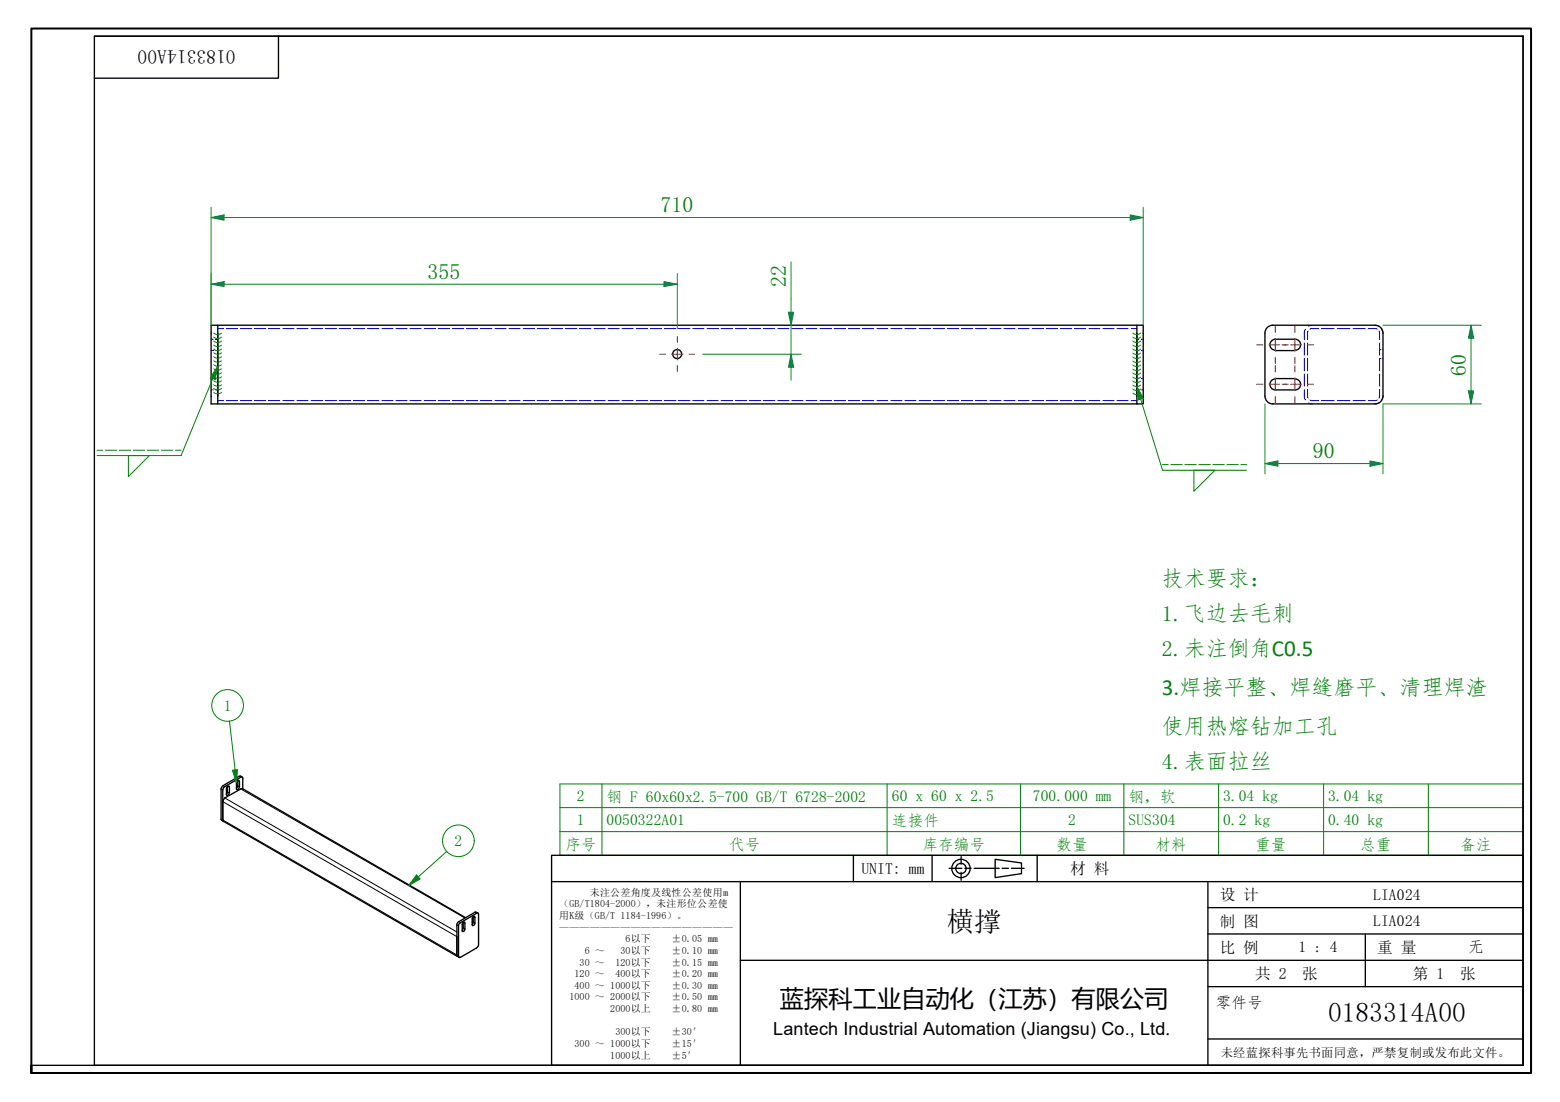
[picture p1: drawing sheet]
<svg xmlns="http://www.w3.org/2000/svg" width="297mm" height="210mm" viewBox="0 0 297 210" stroke-linecap="round" stroke-linejoin="round" font-family="sans-serif">
<g fill="none" stroke="#00f" stroke-width=".19">
<path d="M40.2 74.3h.4M40.2 72.1h.4M40.2 66.8h.4M40.2 64.6h.4M41 74.3h.5M41 72.1h.5M41 66.8h.5M41 64.6h.5M41.5 76.3h1M41.5 62.6h1M43.1 76.3h2.1M43.1 62.6h2.1"/>
<path d="M45.8 76.3h2.1M45.8 62.6h2.1M48.5 76.3h2.1M48.5 62.6h2.1M51.1 76.3h2.2M51.1 62.6h2.2M53.8 76.3h2.2M53.8 62.6h2.2M56.5 76.3h2.2M56.5 62.6h2.2M59.2 76.3h2.2M59.2 62.6h2.2"/>
<path d="M61.9 76.3h2.2M61.9 62.6h2.2M64.6 76.3h2.1M64.6 62.6h2.1M67.3 76.3h2.2M67.3 62.6h2.2M70 76.3h2.1M70 62.6h2.1M72.7 76.3h2.2M72.7 62.6h2.2M75.4 76.3h2.1M75.4 62.6h2.1"/>
<path d="M78 76.3h2.2M78 62.6h2.2M80.8 76.3h2.1M80.8 62.6h2.1M83.4 76.3h2.2M83.4 62.6h2.2M86.2 76.3h2.1M86.2 62.6h2.1M88.8 76.3h2.2M88.8 62.6h2.2M91.5 76.3h2.2M91.5 62.6h2.2"/>
<path d="M94.2 76.3h2.2M94.2 62.6h2.2M96.9 76.3h2.2M96.9 62.6h2.2M99.6 76.3h2.2M99.6 62.6h2.2M102.3 76.3h2.2M102.3 62.6h2.2M105 76.3h2.1M105 62.6h2.1M107.7 76.3h2.2M107.7 62.6h2.2"/>
<path d="M110.4 76.3h2.1M110.4 62.6h2.1M113.1 76.3h2.2M113.1 62.6h2.2M115.8 76.3h2.1M115.8 62.6h2.1M118.4 76.3h2.2M118.4 62.6h2.2M121.2 76.3h2.1M121.2 62.6h2.1M123.8 76.3h2.2M123.8 62.6h2.2"/>
<path d="M126.6 76.3h2.1M126.6 62.6h2.1M129.2 76.3h2.2M129.2 62.6h2.2M131.9 76.3h2.1M131.9 62.6h2.1M134.6 76.3h2.2M134.6 62.6h2.2M137.3 76.3h2.1M137.3 62.6h2.1M140 76.3h2.2M140 62.6h2.2"/>
<path d="M142.7 76.3h2.1M142.7 62.6h2.1M145.4 76.3h2.1M145.4 62.6h2.1M148.1 76.3h2.1M148.1 62.6h2.1M150.7 76.3h2.2M150.7 62.6h2.2M153.5 76.3h2.1M153.5 62.6h2.1M156.1 76.3h2.2M156.1 62.6h2.2"/>
<path d="M158.8 76.3h2.2M158.8 62.6h2.2M161.5 76.3h2.2M161.5 62.6h2.2M164.2 76.3h2.2M164.2 62.6h2.2M166.9 76.3h2.1M166.9 62.6h2.1M169.6 76.3h2.2M169.6 62.6h2.2M172.3 76.3h2.1M172.3 62.6h2.1"/>
<path d="M175 76.3h2.2M175 62.6h2.2M177.7 76.3h2.1M177.7 62.6h2.1M180.4 76.3h2.1M180.4 62.6h2.1M183.1 76.3h2.1M183.1 62.6h2.1M185.7 76.3h2.2M185.7 62.6h2.2M188.5 76.3h2.1M188.5 62.6h2.1"/>
<path d="M191.1 76.3h2.2M191.1 62.6h2.2M193.9 76.3h2.1M193.9 62.6h2.1M196.5 76.3h2.2M196.5 62.6h2.2M199.2 76.3h2.2M199.2 62.6h2.2M201.9 76.3h2.2M201.9 62.6h2.2M204.6 76.3h2.2M204.6 62.6h2.2"/>
<path d="M207.3 76.3h2.1M207.3 62.6h2.1M210 76.3h2.2M210 62.6h2.2M212.7 76.3h2.1M212.7 62.6h2.1M215.4 76.3h1.1M215.4 62.6h1.1M216.5 74.3h.4M216.5 72.1h.4M216.5 66.8h.4M216.5 64.6h.4"/>
<path d="M217.3 74.3h.4M217.3 72.1h.4M217.3 66.8h.4M217.3 64.6h.4M248.3 74.2a2.51 2.51 0 0 0 .2 2M248.3 65.3v2.4M248.3 68.2v2.4M248.3 71.2v2.4M248.5 62.7a2.51 2.51 0 0 0-.2 2M249 74.2v1.5l.1 .2M249 65.3v2.4M249 68.2v2.4"/>
<path d="M249 71.2v2.4M249.1 76.7l.8 .2M249.1 63l-.1 .2v1.5M249.4 76.2l.2 .1h1.5M249.9 61.9l-.8 .2M251.1 62.6h-1.5l-.2 .1M251.7 76.3h2.4M251.7 62.6h2.4M254.6 76.3h2.4M254.6 62.6h2.4M257.6 76.3h2.4M257.6 62.6h2.4"/>
<path d="M260.6 62.6h1.5l.2 .1M261.7 61.9l.9 .2M262.3 76.2l-.2 .1h-1.5M262.6 63l.1 1.7M262.6 76.7l-.9 .2M262.7 74.2l-.1 1.7M262.7 65.3v2.4M262.7 68.2v2.4M262.7 71.2v2.4M262.7 66.6h.2M262.7 68.3h.2M263.1 62.7l.2 .8"/>
<path d="M263.1 66.6h.2M263.1 68.3h.2M263.3 75.4l-.2 .8"/>
</g>
<g fill="none" stroke="#000" stroke-width=".25">
<path d="M40.2 61.9h1.3v15h-1.3zM41.5 76.9h175M41.5 61.9h175M216.5 61.9h1.2v15h-1.2zM242.3 76.9h19.5M242.3 61.9h19.5M242.3 61.9a1.49 1.49 0 0 0-1.4 1.6v11.9a1.49 1.49 0 0 0 1.4 1.5M242.8 64.6h3.8a1.05 1.05 0 0 1 1.1 1.1 1.05 1.05 0 0 1-1.1 1M242.8 72.1h3.8M242.8 66.8h3.8M242.9 72.2a1.05 1.05 0 0 0-1.1 1 1.05 1.05 0 0 0 1.1 1.1M242.9 64.6a1.05 1.05 0 0 0-1.1 1.1 1.05 1.05 0 0 0 1.1 1"/>
<path d="M246.6 72.2a1.05 1.05 0 0 1 1.1 1 1.05 1.05 0 0 1-1.1 1.1h-3.8M261.8 61.9a1.49 1.49 0 0 1 1.5 1.6v11.9a1.49 1.49 0 0 1-1.5 1.5M42.4 156.2l.2 .3M42.4 152.7l.4-.7 3.1-1.8h.3l42.4 24.6M42.4 156.2l.1 .2M42.5 156.4l44.6 25.8M43.2 149.8l.4-.1 .1 .2v1.1a.38 .38 0 0 1-.2 .4 .38 .38 0 0 1-.4 0v-1.3zM43.3 149.8v1.2l-.2 .3M45.3 148.7l.2-.1 .1 .2-.1 1.3a.26 .26 0 0 1-.2 .3 .26 .26 0 0 1-.3-.2v-1.2zM45.3 148.7v1l-.3 .4M46.2 148.1l-.4-.3-.3 .1-3.3 2-.1 .3v5.9l.4 .3M46.2 150.3v-2.2l-.1-.1-3.6 2-.1 .4v5.8"/>
<path d="M87.5 175.9l3.3-2 .3 .1v6.2l-.4 .4-3.2 1.8-.2-.1v-6.1zM88.1 175.7l.2-.1 .2 .1v1.2a.33 .33 0 0 1-.1 .4 .33 .33 0 0 1-.4 0v-1.4zM88.2 175.7v1.1l-.2 .4M89.9 175.5l.2 .1M90.1 174.6l.3-.1v.2v1.1a.33 .33 0 0 1-.1 .4 .33 .33 0 0 1-.4 0v-1.3zM90.1 175.6l-.2 .5M90.1 174.6v1M91 173.9l-.5-.2-3.3 1.9-.2 .4v6.1l.4 .2"/>
<circle cx="128.9" cy="67.4" r=".86"/>
</g>
<g fill="none" stroke="#000" stroke-width=".19">
<path d="M42.1 156.1l45.2 26M42.1 150.3l.3 .2M42.4 152.7l44.6 25.7M42.5 149.6l.3 .2M42.8 152l44.2 25.5M43.3 150.8l.4 .2M43.4 149.8l.3 .1M45.3 148.7l.3 .1M45.3 149.7l.3 .2M45.5 147.9l.3 .2M45.8 150.3l42.7 24.6M87 176.2l.3 .2"/>
<path d="M87.4 175.5l.3 .2M88.2 176.8l.3 .1M88.3 175.7l.2 .1M89.9 175.7l.2 .1M90.1 175.6l.3 .2M90.2 174.5l.2 .2M90.4 173.8l.3 .2"/>
</g>
<g fill="none" stroke="#008000" stroke-width=".19">
<path d="M40.7 63.4a1.11 1.11 0 0 0 1.5 0M40.7 64.2a1.11 1.11 0 0 0 1.5 0M40.7 65a1.11 1.11 0 0 0 1.5 0M40.7 65.7a1.11 1.11 0 0 0 1.5 0M40.7 66.5a1.11 1.11 0 0 0 1.5 0M40.7 67.2a1.11 1.11 0 0 0 1.5 0M40.7 68a1.11 1.11 0 0 0 1.5 0M40.7 68.7a1.11 1.11 0 0 0 1.5 0M40.7 69.5a1.11 1.11 0 0 0 1.5 0M40.7 70.2a1.11 1.11 0 0 0 1.5 0M40.7 71a1.11 1.11 0 0 0 1.5 0M40.7 71.8a1.11 1.11 0 0 0 1.5 0"/>
<path d="M40.7 72.5a1.11 1.11 0 0 0 1.5 0M40.7 73.3a1.11 1.11 0 0 0 1.5 0M40.7 74a1.11 1.11 0 0 0 1.5 0M40.7 74.7a1.11 1.11 0 0 0 1.5 0M215.7 63.4a1.11 1.11 0 0 0 1.5 0M215.7 64.2a1.11 1.11 0 0 0 1.5 0M215.7 65a1.11 1.11 0 0 0 1.5 0M215.7 65.7a1.11 1.11 0 0 0 1.5 0M215.7 66.5a1.11 1.11 0 0 0 1.5 0M215.7 67.3a1.11 1.11 0 0 0 1.5 0M215.7 68a1.11 1.11 0 0 0 1.5 0M215.7 68.8a1.11 1.11 0 0 0 1.5 0"/>
<path d="M215.7 69.5a1.11 1.11 0 0 0 1.5 0M215.7 70.3a1.11 1.11 0 0 0 1.5 0M215.7 71.1a1.11 1.11 0 0 0 1.5 0M215.7 71.8a1.11 1.11 0 0 0 1.5 0M215.7 72.6a1.11 1.11 0 0 0 1.5 0M215.7 73.3a1.11 1.11 0 0 0 1.5 0M215.7 74.1a1.11 1.11 0 0 0 1.5 0M215.7 74.9a1.11 1.11 0 0 0 1.5 0M106.6 158.4h183.4v-9.1h-183.4v13.6h183.4v-4.5M106.6 153.8h183.4M114.6 149.3v13.6M168.9 149.3v13.6"/>
<path d="M194.3 149.3v13.6M214 149.3v13.6M232 149.3v13.6M252 149.3v13.6M272 149.3v13.6"/>
</g>
<path d="M6 204.4v-1.5v1.5M6 202.9v-197.5h285.5v199h-285.5" fill="none" stroke="#000" stroke-width=".38"/>
<path d="M18 6.9h272v196h-272zM18 6.9h272M53 6.9v8h-35M290 6.9v196h-284" fill="none" stroke="#000" stroke-width=".25"/>
<g fill="none" stroke="#000" stroke-width=".25">
<path d="M105 162.9h185v40h-185zM105 167.9h185M141 167.9v35M162.5 162.9v5M177.5 162.9v5M180.7 165.4h2.4M183 163.2v1.4M183 166.2v1.5M183.7 165.4h1.2M185.5 165.4h4.7M189.5 163.7l5 .7v2l-5 .8zM190.8 165.4h1.2"/>
<path d="M192.6 165.4h2.4M197.5 162.9v5M230 167.9v35M230 177.9h60M230 172.9h60M260 177.9v10M291.5 162.9v41.5h-186.5M141 182.9h149M230 197.9h60M230 187.9h60"/>
<circle cx="183" cy="165.4" r="1.75"/>
<circle cx="183" cy="165.4" r=".98"/>
</g>
<path d="M280.1 74.5v2.4" fill="none" stroke="#00803f" stroke-width=".19"/>
<path d="M279.6 74.5h1l-.5 2.4z" fill="#00803f"/>
<path d="M279.6 74.5h1l-.5 2.4zM280.1 61.9v2.5" fill="none" stroke="#00803f" stroke-width=".19"/>
<path d="M280.1 61.9l.5 2.5h-1z" fill="#00803f"/>
<path d="M263.3 76.9h18.8M263.3 61.9h18.8M280.1 61.9l.5 2.5h-1zM280.1 64.4v10.1M260.9 88.3h2.4" fill="none" stroke="#00803f" stroke-width=".19"/>
<path d="M260.9 87.8l2.4 .5-2.4 .5z" fill="#00803f"/>
<path d="M240.9 88.3h2.4M260.9 87.8l2.4 .5-2.4 .5z" fill="none" stroke="#00803f" stroke-width=".19"/>
<path d="M240.9 88.3l2.4-.5v1z" fill="#00803f"/>
<path d="M240.9 76.9v13.4M263.3 76.9v13.4M240.9 88.3l2.4-.5v1zM243.3 88.3h17.6" fill="none" stroke="#00803f" stroke-width=".19"/>
<g fill="none" stroke="#f00" stroke-width=".19">
<path d="M239.3 73.2h1.2M239.3 65.7h1.2M241.6 73.2h2M241.6 65.7h2M242.8 62.1v1.2M242.8 64.5v2.4M242.8 68v1.3M242.8 69.6v1.2M242.8 72v2.4M242.8 75.5v1.2M244.1 73.2h1.2M244.1 65.7h1.2"/>
<path d="M245.7 73.2h2.1M245.7 65.7h2.1M246.6 62.1v1.2M246.6 64.5v2.4M246.6 68v1.3M246.6 69.6v1.2M246.6 72v2.4M246.6 75.5v1.2M249 73.2h1.1M249 65.7h1.1"/>
</g>
<path d="M79.6 167l-1.8 1.7" fill="none" stroke="#008000" stroke-width=".19"/>
<path d="M79.3 166.7l.7 .7-2.2 1.3z" fill="#008000"/>
<g fill="none" stroke="#008000" stroke-width=".19">
<path d="M44.8 146.7l.2 2.4M79.3 166.7l.7 .7-2.2 1.3zM85.1 162.2l-5.5 4.8"/>
<circle cx="87.3" cy="160.2" r="3"/>
</g>
<path d="M44.3 146.7l.9-.1-.2 2.5z" fill="#008000"/>
<g fill="none" stroke="#008000" stroke-width=".19">
<path d="M41.5 69.8l-1 2.3M43.7 137.3l1.1 9.4M44.3 146.7l.9-.1-.2 2.5z"/>
<circle cx="43.3" cy="134.4" r="3"/>
</g>
<path d="M41.5 69.8l-.5 2.5-.9-.4z" fill="#008000"/>
<path d="M40.5 72.1l-6 14.7h-16M41.5 69.8l-.5 2.5-.9-.4zM216.5 73.6l.7 2.4M18.5 85.8h1.1M20.1 85.8h2.1M22.7 85.8h2.2M24.4 86.8h4l-4 4zM25.4 85.8h2.2M28.1 85.8h2.1M30.7 85.8h2.2M33.4 85.8h1.1" fill="none" stroke="#008000" stroke-width=".19"/>
<path d="M216.5 73.6l1.2 2.3-1 .3z" fill="#008000"/>
<path d="M216.5 73.6l1.2 2.3-1 .3zM217.2 76l4.2 13.6h16M221.4 88.5h1M222.9 88.5h2.2M225.6 88.5h2.2M227.3 89.6h4l-4 4zM228.3 88.5h2.1M230.9 88.5h2.2M233.6 88.5h2.2M236.3 88.5h1.1" fill="none" stroke="#008000" stroke-width=".19"/>
<path d="M125.6 67.5h1.1M127.8 67.5h2.2M129 64.1v1.1M129 66.3v2.3M129 69.6v1.2M131.2 67.5h1.1" fill="none" stroke="#f00" stroke-width=".19"/>
<path d="M215.2 41.4h2.5" fill="none" stroke="#00803f" stroke-width=".19"/>
<path d="M215.2 40.9l2.5 .5-2.5 .5z" fill="#00803f"/>
<path d="M40.2 41.4h2.5M215.2 40.9l2.5 .5-2.5 .5z" fill="none" stroke="#00803f" stroke-width=".19"/>
<path d="M40.2 41.4l2.5-.5v1z" fill="#00803f"/>
<path d="M40.2 39.5v22.4M217.7 39.5v22.4M40.2 41.4l2.5-.5v1zM40.2 54.1h2.5M42.7 41.4h172.5" fill="none" stroke="#00803f" stroke-width=".19"/>
<path d="M40.2 54.1l2.5-.5v1z" fill="#00803f"/>
<path d="M40.2 54.1l2.5-.5v1zM126.4 54.1h2.6" fill="none" stroke="#00803f" stroke-width=".19"/>
<path d="M126.4 53.6l2.6 .5-2.6 .5z" fill="#00803f"/>
<path d="M40.2 52.1v9.8M42.7 54.1h83.7M126.4 53.6l2.6 .5-2.6 .5zM129 52.1v10.5M150.6 59.5v2.4" fill="none" stroke="#00803f" stroke-width=".19"/>
<path d="M150.1 59.5h1l-.5 2.4z" fill="#00803f"/>
<path d="M150.1 59.5h1l-.5 2.4zM150.6 67.5v2.4" fill="none" stroke="#00803f" stroke-width=".19"/>
<path d="M150.6 67.5l.5 2.4h-1z" fill="#00803f"/>
<path d="M150.6 49.9v9.6M133.8 67.5h18.8M150.6 67.5l.5 2.4h-1zM150.6 61.9v5.6M150.6 69.9v2.5" fill="none" stroke="#00803f" stroke-width=".19"/>
<g font-size="5.2">
<text x="180.3" y="177.3">横撑</text>
<text x="252.9" y="194.7">0183314A00</text>
</g>
<text font-size="4.6" x="148.5" y="191.9">蓝探科工业自动化（江苏）有限公司</text>
<text font-size="4.4" fill="#008000" x="221.2" y="132.4">3.焊接平整、焊缝磨平、清理焊渣</text>
<g font-size="4.2" fill="#008000">
<text x="125.8" y="40.4">710</text>
<text x="81.4" y="53.1">355</text>
<text x="149.6" y="54.6" transform="rotate(-90 149.6 54.6)">22</text>
<text x="279.1" y="71.5" transform="rotate(-90 279.1 71.5)">60</text>
<text x="250" y="87.3">90</text>
<text x="221.2" y="111.5">技术要求：</text>
<text x="221.2" y="118.3">1.飞边去毛刺</text>
<text x="221.2" y="125">2.未注倒角C0.5</text>
<text x="221.2" y="139.7">使用热熔钻加工孔</text>
<text x="221.2" y="146.5">4.表面拉丝</text>
</g>
<text font-size="3.7" x="44.8" y="9.6" transform="rotate(180 44.8 9.6)">0183314A00</text>
<text font-size="3.4" x="147.2" y="197.1">Lantech Industrial Automation (Jiangsu) Co., Ltd.</text>
<g font-size="3" fill="#008000">
<text x="42.6" y="135.4">1</text>
<text x="109.9" y="152.6">2</text>
<text x="115.5" y="152.8">钢 F 60x60x2.5-700 GB/T 6728-2002</text>
<text x="169.8" y="152.6">60 x 60 x 2.5</text>
<text x="196.7" y="152.6">700.000 mm</text>
<text x="214.9" y="152.8">钢，软</text>
<text x="232.9" y="152.6">3.04 kg</text>
<text x="252.9" y="152.6">3.04 kg</text>
<text x="86.6" y="161.1">2</text>
<text x="107.6" y="161.8">序号</text>
<text x="109.9" y="157.1">1</text>
<text x="115.5" y="157.1">0050322A01</text>
<text x="138.7" y="161.8">代号</text>
<text x="169.8" y="157.3">连接件</text>
<text x="175.6" y="161.9">库存编号</text>
<text x="201.2" y="161.8">数量</text>
<text x="203.4" y="157.1">2</text>
<text x="214.9" y="157.1">SUS304</text>
<text x="220" y="161.8">材料</text>
<text x="232.9" y="157.1">0.2 kg</text>
<text x="239" y="161.8">重量</text>
<text x="252.9" y="157.1">0.40 kg</text>
<text x="259" y="161.9">总重</text>
<text x="278" y="161.9">备注</text>
</g>
<g font-size="3">
<text x="164" y="166.4">UNIT: mm</text>
<text x="203.8" y="166.5">材 料</text>
<text x="232.3" y="171.5">设 计</text>
<text x="261.5" y="171.4">LIA024</text>
<text x="232.3" y="176.5">制 图</text>
<text x="261.5" y="176.4">LIA024</text>
<text x="232.3" y="181.5">比 例</text>
<text x="247.3" y="181.4">1 : 4</text>
<text x="262.3" y="181.5">重 量</text>
<text x="279.5" y="181.4">无</text>
<text x="231.5" y="191.9">零件号</text>
<text x="239" y="186.5">共 2</text>
<text x="248" y="186.5">张</text>
<text x="269" y="186.5">第 1</text>
<text x="278" y="186.5">张</text>
</g>
<text font-size="2.3" x="232.5" y="201.3">未经蓝探科事先书面同意，严禁复制或发布此文件。</text>
<g font-size="1.9">
<text x="106.5" y="172.8">（GB/T1804-2000），未注形位公差使</text>
<text x="112.3" y="170.6">未注公差角度及线性公差使用m</text>
<text x="106.5" y="175">用K级（GB/T 1184-1996）。</text>
<text x="106.5" y="177.3">—————————————————</text>
<text x="119.1" y="179.5">6以下</text>
<text x="127.9" y="179.5">±0.05 mm</text>
<text x="110.4" y="183.9">30 ～</text>
<text x="111.4" y="181.7">6 ～</text>
<text x="117.2" y="183.9">120以下</text>
<text x="118.2" y="181.7">30以下</text>
<text x="127.9" y="181.7">±0.10 mm</text>
<text x="127.9" y="183.9">±0.15 mm</text>
<text x="108.5" y="190.5">1000 ～ 2000以下</text>
<text x="109.4" y="186.1">120 ～</text>
<text x="109.4" y="188.3">400 ～ 1000以下</text>
<text x="117.2" y="186.1">400以下</text>
<text x="127.9" y="186.1">±0.20 mm</text>
<text x="127.9" y="188.3">±0.30 mm</text>
<text x="127.9" y="190.5">±0.50 mm</text>
<text x="116.2" y="192.8">2000以上</text>
<text x="117.2" y="197.2">300以下</text>
<text x="127.9" y="192.8">±0.80 mm</text>
<text x="127.9" y="197.2">±30′</text>
<text x="109.4" y="199.4">300 ～ 1000以下</text>
<text x="116.2" y="201.6">1000以上</text>
<text x="127.9" y="199.4">±15′</text>
<text x="127.9" y="201.6">±5′</text>
</g>
</svg>
